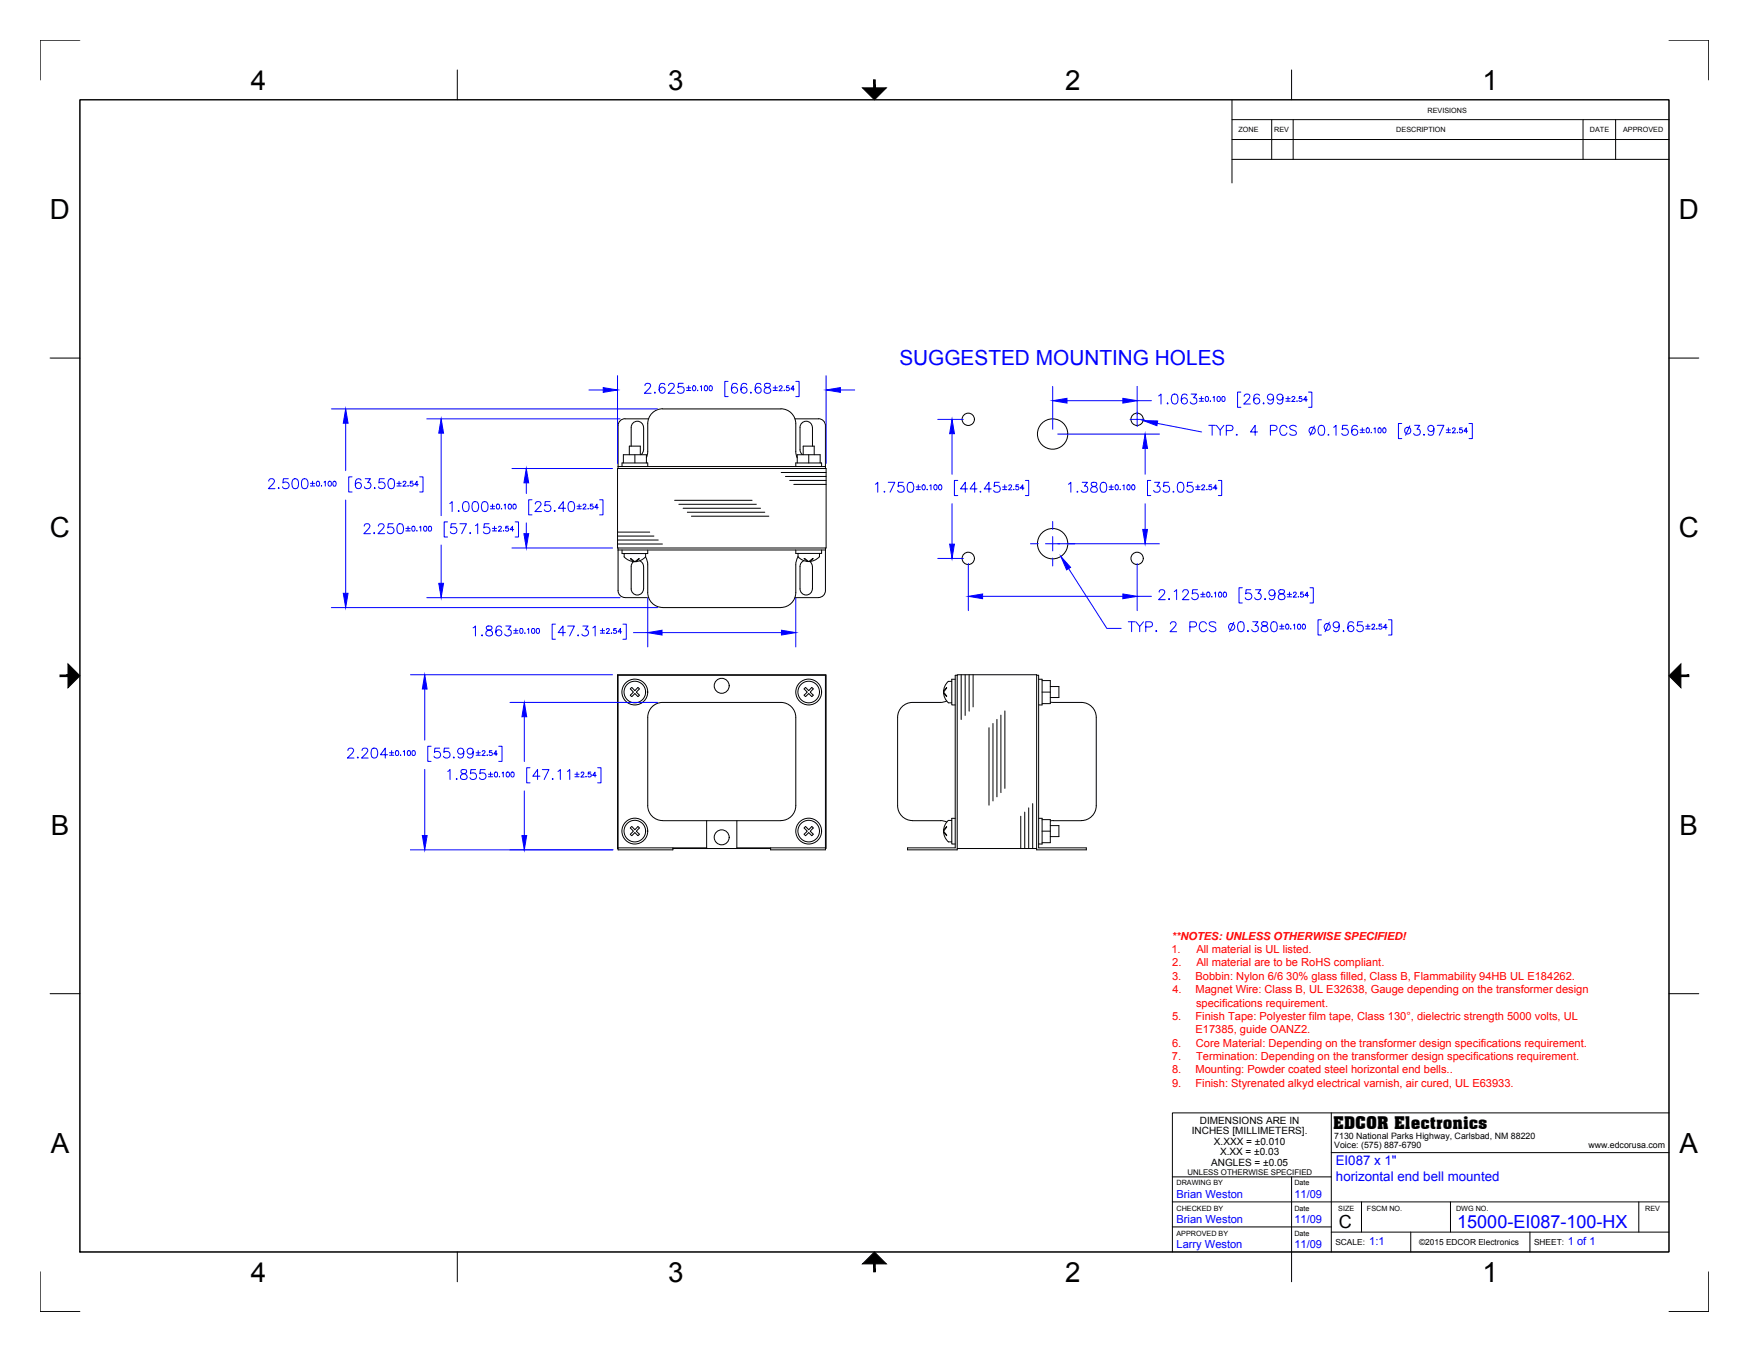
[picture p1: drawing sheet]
<svg xmlns="http://www.w3.org/2000/svg" width="559mm" height="432mm" viewBox="0 0 559 432" stroke-linecap="round" stroke-linejoin="round" font-family="sans-serif">
<!-- layer: DRAWING -->
<g fill="none" stroke="#000" stroke-width=".32">
<path d="M197.6 136.1v13.6M201.8 136.6a1.97 1.97 0 0 1 1.9-2 1.97 1.97 0 0 1 2 2M201.8 136.6v6M205.8 136.6v7.2M207.1 135.4v8.9l-.5 2M207.1 135.4a4.8 4.8 0 0 1 4.7-4.7h37.9a4.7 4.7 0 0 1 4.7 4.7M207.4 133.9l-7.6-.1a2.22 2.22 0 0 0-2.2 2.3M254.1 133.9l7.6-.1a2.22 2.22 0 0 1 2.2 2.3M254.4 135.4v8.9l.4 2M255.7 136.6a1.97 1.97 0 0 1 2-2 1.97 1.97 0 0 1 2 2M255.7 136.6v7.2l.3 1 .5 .5M259.7 136.6v6"/>
<path d="M263.9 136.1v13.6M197.4 149.7h66.7v25.4h-66.7zM197.6 149.1h66.3M205.7 143.8l-.1 .6-.6 .9M197.6 175.8h66.3M197.6 175.1v13.7a2.22 2.22 0 0 0 2.2 2.2h7.6M202.5 179.5l-.4 .5-.3 1.1M204.5 179.2l1 1 .2 .9M206.4 178l.6 2 .1 9.4a4.8 4.8 0 0 0 4.7 4.8M255.1 178l-.7 2v9.4a4.8 4.8 0 0 1-4.8 4.8M257 179.2l-1 .9-.3 1M258.9 179.5l.6 .8 .2 .8"/>
<path d="M263.9 175.1v13.7a2.22 2.22 0 0 1-2.2 2.2h-7.6M201.8 181.1v7.1a1.97 1.97 0 0 0 1.9 2 1.97 1.97 0 0 0 2-2M205.8 181.1v7.1M211.9 194.2h37.8M255.7 181.1v7.1a1.97 1.97 0 0 0 2 2 1.97 1.97 0 0 0 2-2M259.7 181.1v7.1M306 215.8h-.6v55.2h-15.3v.6h15.9v-55.9h25.4v55.9h15.9v-.6h-15.3v-55.2h-.6M208.2 226.2a4.8 4.8 0 0 1 3.7-1.7h37.7a4.8 4.8 0 0 1 4.8 4.8v28.2a4.8 4.8 0 0 1-4.8 4.8h-37.8a4.8 4.8 0 0 1-4.7-4.8v-28.2a4.7 4.7 0 0 1 1.1-3.1zM300.6 224.5h-8.9a4.8 4.8 0 0 0-4.8 4.8v28.2a4.8 4.8 0 0 0 4.8 4.8h8.9M302.6 224l-2 .5M335.8 224.4l9.9 .1M345.7 224.5a4.8 4.8 0 0 1 4.7 4.8v28.2a4.8 4.8 0 0 1-4.7 4.8"/>
<path d="M197.6 271.2h-.2v-55.5h66.7v55.5h-.2M215.1 271v.6h-17.5v-55.8h66.3v55.8h-17.5v-.6M215.1 271.2h31.3M225.9 262.3v8.7h-28.3M235.6 262.3v8.7h28.3M300.6 262.3l2 .4M306 271.2h25.4M345.7 262.3l-9.9 .1"/>
<circle cx="309.5" cy="134" r="1.97"/>
<circle cx="336.5" cy="138.7" r="4.8"/>
<circle cx="363.5" cy="134" r="1.97"/>
<circle cx="309.5" cy="178.5" r="1.97"/>
<circle cx="336.5" cy="173.8" r="4.8"/>
<circle cx="363.5" cy="178.5" r="1.97"/>
<circle cx="230.7" cy="219.2" r="2.39"/>
<circle cx="230.7" cy="267.6" r="2.39"/>
</g>
<!-- layer: STEEL -->
<g fill="none" stroke="#000" stroke-width=".32">
<path d="M215.7 159.9h24.7M249.7 151h14.4M251.1 152.3h13M252.4 153.6h11.7M253.8 154.8h10.3M197.4 172.6h13M197.4 170.1h10.3M197.4 173.9h14.4M197.4 171.3h11.7M217 161.2h24.8M218.4 162.4h24.7M219.7 163.7h24.8"/>
<path d="M221 165h24.8M307.3 215.7v14.3M308.5 215.7v13M309.8 215.7v11.6M311.1 215.7v10.2M316.2 232.6v24.8M317.4 231.2v24.8M318.7 229.9v24.8M320 228.6v24.7M321.2 227.2v24.8M327.6 259.6v11.6M328.9 258.2v13"/>
<path d="M330.1 256.9v14.3M326.3 260.9v10.3"/>
</g>
<!-- layer: BRACKETS -->
<g fill="none" stroke="#000" stroke-width=".32">
<path d="M198.9 149.1v-1.1h8.2v1.1M199.3 148v-2.7h7.3v2.7M201.2 145.3v-2.7h3.5v2.7M203 145.3v2.7M254.4 149.1v-1.1h8.3v1.1M254.9 148v-2.7h7.3v2.7M256.8 145.3v-2.7h3.5v2.7M258.5 145.3v2.7M198.9 175.8v1.1h8.2v-1.1M199.5 178a4.6 4.6 0 0 0 6.9 0M199.5 176.9v1.1M202.5 179.5l-1-.9 1.5 .9 1.4-.9-1.1 .9"/>
<path d="M206.4 176.9v1.1M254.4 175.8v1.1h8.3v-1.1M255.1 177.9a4.6 4.6 0 0 0 6.8 0M255.1 176.9v1.1M258.1 179.5l-1-1 1.4 1 1.5-1-1.1 1M262 176.9v1.1M304.3 217.8h-1.1a4.6 4.6 0 0 0 0 6.8M305.4 217.1h-1.1v8.2h1.1M332 217.1h1.1v8.2h-1.1M333.1 217.5h2.7v7.4h-2.7M335.8 219.4h2.7v3.5h-2.7M201.5 222.2l.5 .4 1-.9 .9 .9 .5-.4"/>
<path d="M201.5 220.2l.5-.5 1 1 .9-1 .5 .5M201.5 220.2l1 1-1 1M204.4 220.2l-1 1 1 1M257.1 220.2l1 1-1 1M257.1 220.2l.4-.5 1 1 1-1 .5 .5-1 1 1 1-.5 .4-1-.9-1 .9-.4-.4M301.7 220.8l.9-1.1-1 1.5 1 1.4-.9-1M303.2 224.6h1.1M333.1 221.2h2.7M201.5 266.6l.5 .5 1-1 .9 1 .5-.5M201.5 264.6l1 1.1-1 .9M202 264.2l-.5 .4M202 264.2l1 1 .9-1"/>
<path d="M203.9 264.2l.5 .4M204.4 264.6l-1 1.1 1 .9M257.1 264.6l1 1.1-1 .9M257.5 264.2l1 1 1-1M257.5 264.2l-.4 .4M259.5 264.2l.5 .4-1 1.1 1 .9-.3 .4-.2 .1-1-1-1 1-.4-.5M301.7 265.2l.9-1-1 1.5 1 1.4-.9-1.1M304.3 262.2h-1.1a4.6 4.6 0 0 0 0 6.9h1.1M305.4 261.5h-1.1v8.3h1.1M332 261.5h1.1v8.3h-1.1M333.1 262h2.7v7.3h-2.7M333.1 265.7h2.7"/>
<path d="M335.8 263.9h2.7v3.5h-2.7"/>
<circle cx="202.9" cy="221.2" r="4.1"/>
<circle cx="202.9" cy="221.2" r="3.5"/>
<circle cx="258.5" cy="221.2" r="4.1"/>
<circle cx="258.5" cy="221.2" r="3.5"/>
<circle cx="202.9" cy="265.6" r="4.1"/>
<circle cx="202.9" cy="265.6" r="3.5"/>
<circle cx="258.5" cy="265.6" r="4.1"/>
<circle cx="258.5" cy="265.6" r="3.5"/>
</g>
<!-- layer: DIMENSIONS -->
<g fill="none" stroke="#00f" stroke-width=".32">
<path d="M105.9 130.7h104.3M110.5 135.3v15.1M136.5 133.9h61.7M141 138.4v26.4M188.3 124.6h4.5M197.4 120.1v28M206.2 123.2l.1-.4a1.01 1.01 0 0 1 1.7 .3l-.5 1.1-1.5 1.5h2.1M209.2 125.5l.2-.1 .1 .1-.1 .2zM212.5 123a.92 .92 0 0 0-.9-.5 .92 .92 0 0 0-.7 .6 1.85 1.85 0 0 0 .7 2.6 .99 .99 0 0 0 1.1-.9 .99 .99 0 0 0-.9-1.1 .99 .99 0 0 0-1.1 .9M213.7 123.2l.2-.4a1.02 1.02 0 0 1 1.5 0 1.05 1.05 0 0 1-.3 1.4l-1.5 1.5h2.1M218.4 122.5h-1.5l-.1 1.4a1.11 1.11 0 0 1 1.6 0 1.11 1.11 0 0 1-.2 1.6 1.11 1.11 0 0 1-1.6-.4M219.5 124h1.3"/>
<path d="M219.5 124.8h1.3M220.1 123.3v1.3M221.6 123.4a.73 .73 0 0 1 .8 .7 .73 .73 0 0 1-.8 .7l-.2-.6zM222.9 124.8h.2zM223.9 123.6l.4-.3v1.6M225.4 123.4a.79 .79 0 0 1 .9 .5 .79 .79 0 0 1-.6 1l-.5-.3zM226.9 123.4a.73 .73 0 0 1 .8 .7 .73 .73 0 0 1-.8 .7l-.2-.6zM232.8 121.9h-1.1v4.9h1.1M235.6 123a.92 .92 0 0 0-.8-.5 .92 .92 0 0 0-.8 .6 1.82 1.82 0 0 0 .8 2.6 .99 .99 0 0 0 1-.9 .99 .99 0 0 0-.9-1.1 .99 .99 0 0 0-1.1 .9M238.7 123a1 1 0 0 0-1.4-.3 2.42 2.42 0 0 0 0 2.8 .98 .98 0 0 0 1.4-.4 .98 .98 0 0 0-.6-1.4 .98 .98 0 0 0-1.2 .9M239.9 125.5l.1-.1 .2 .1-.2 .2zM243.2 123a.92 .92 0 0 0-.9-.5 .92 .92 0 0 0-.7 .6 1.85 1.85 0 0 0 .7 2.6 .99 .99 0 0 0 1.1-.9 .99 .99 0 0 0-.9-1.1 .99 .99 0 0 0-1.1 .9"/>
<path d="M244.6 122.7a.63 .63 0 0 0 .3 1 1.32 1.32 0 0 1 1.5 1.4 1.07 1.07 0 0 1-1.4 .6 1.07 1.07 0 0 1-.6-1.4l1.4-.6a.68 .68 0 0 0 .3-1zM247.2 124h1.3M247.2 124.8h1.3M247.8 123.3v1.3M249.1 123.7l.3-.4 .6 .3-1 1.3h1.1M250.7 124.7h.1M252.2 123.3h-.7l-.1 .7a.56 .56 0 0 1 .8 0 .56 .56 0 0 1-.1 .8 .56 .56 0 0 1-.8-.2M253.9 124.3h-1.1l.8-1v1.6M254.4 121.9h1.1v4.9h-1.1M264.1 120.1v28M268.7 124.6h4.5M299.8 134h8.1"/>
<path d="M304.3 138.6v13M336.5 123.5v13.7M338.1 138.7h32.5M341.1 128.1h17.9M361.2 134h4.6M363.5 123.5v12.8M363.5 128.1h4.6M370 135.3l14.1 2.8M370.4 126.5l.8-.5v3.1M373.1 129l.2-.2 .1 .2-.1 .1zM374.9 126.1a1.08 1.08 0 0 1 1.5 .4 2.86 2.86 0 0 1-.3 2.5 1.01 1.01 0 0 1-1.5-.5 2.52 2.52 0 0 1 .3-2.4zM379.4 126.4a.92 .92 0 0 0-.8-.5 .92 .92 0 0 0-.8 .6 1.82 1.82 0 0 0 .8 2.6 .99 .99 0 0 0 1-.9 .99 .99 0 0 0-.9-1 .99 .99 0 0 0-1.1 .9"/>
<path d="M380.8 126h1.7l-.9 1.1a1.06 1.06 0 0 1 .9 1.6 1.06 1.06 0 0 1-1.8 .1l-.2-.3M383.4 127.4h1.3M383.4 128.2h1.3M384.1 126.7v1.4M385.5 126.8a.73 .73 0 0 1 .9 .7 .73 .73 0 0 1-.9 .7l-.2-.6zM386.4 135.9h2.1M386.9 128.2h.1zM387.5 135.9v3.2M387.8 127l.4-.3v1.6M388.8 135.9l1.3 1.6v1.6M389.3 126.8a.79 .79 0 0 1 .9 .6 .79 .79 0 0 1-.5 .9l-.6-.3zM390.8 126.8a.73 .73 0 0 1 .9 .7 .73 .73 0 0 1-.9 .7l-.2-.6z"/>
<path d="M391.3 135.9l-1.2 1.6M392 137.6h1.4a.85 .85 0 0 0 .8-.8 .85 .85 0 0 0-.8-.9h-1.4v3.2M395.2 139l.2-.2 .1 .2zM396.7 125.3h-1.1v4.9h1.1M397.7 126.7l.2-.4a1.02 1.02 0 0 1 1.5 0 1.05 1.05 0 0 1-.3 1.3l-1.5 1.5h2.1M402 138.1h-2.2l1.4-2.2v3.2M402.6 126.4a1 1 0 0 0-1.4-.3 2.42 2.42 0 0 0 0 2.9 .98 .98 0 0 0 1.5-.5 .98 .98 0 0 0-.7-1.3 .98 .98 0 0 0-1.2 .9M403.8 129l.2-.2 .1 .2-.1 .1zM406.1 137.6h1.4a.85 .85 0 0 0 .8-.8 .85 .85 0 0 0-.8-.9h-1.4v3.2M407.1 127a1 1 0 0 1-1.3 .9 1 1 0 0 1-.4-1.6 1 1 0 0 1 1.6 .1 2.78 2.78 0 0 1-.3 2.6 .9 .9 0 0 1-1.4-.3M410.1 127a.98 .98 0 0 1-1.4 .8 .98 .98 0 0 1-.3-1.6 .98 .98 0 0 1 1.6 .2 3.1 3.1 0 0 1-.3 2.6 .95 .95 0 0 1-1.4-.3M411.1 127.4h1.3"/>
<path d="M411.1 128.2h1.3M411.4 136.7a1.18 1.18 0 0 0-1.3-.8 1.18 1.18 0 0 0-1 1.3v.7a1.17 1.17 0 0 0 1 1.2 1.17 1.17 0 0 0 1.3-.7M411.7 126.7v1.4M413 127.1l.3-.4 .6 .3-1 1.3h1.1M414.4 136.4a1.19 1.19 0 0 0-1.1-.5 1.19 1.19 0 0 0-1 .8l.3 .5 1.5 .6a.76 .76 0 0 1 0 1.2 1.57 1.57 0 0 1-1.8-.3M414.6 128.2h.1M416.1 126.7h-.7l-.1 .7a.56 .56 0 0 1 .8 0 .56 .56 0 0 1-.1 .8 .56 .56 0 0 1-.8-.2M417.9 127.8h-1.2l.8-1.1v1.6M418.3 125.3h1.1v4.9h-1.1M420.2 136.1l-1.4 3M421.8 136.1a1.01 1.01 0 0 1 1.5 .5 2.86 2.86 0 0 1-.2 2.4 1.08 1.08 0 0 1-1.6-.5 2.48 2.48 0 0 1 .3-2.4zM424.5 139l.2-.2 .1 .2z"/>
<path d="M426.4 136.6l.7-.7v3.2M430.8 135.9h-1.6l-.1 1.4a1.13 1.13 0 0 1 1.7-.1 1.13 1.13 0 0 1-.2 1.7 1.13 1.13 0 0 1-1.7-.4M433.9 136.4a.91 .91 0 0 0-1.3-.3 2.4 2.4 0 0 0 0 2.9 .98 .98 0 0 0 1.4-.5 .98 .98 0 0 0-.7-1.3 .98 .98 0 0 0-1.2 .9M434.8 137.4h1.4M434.8 138.3h1.4M435.5 136.8v1.3M436.9 136.8a.73 .73 0 0 1 .9 .8 .73 .73 0 0 1-.9 .7l-.2-.7zM438.4 138.2v.2zM439.2 137l.4-.2v1.6M440.7 136.8a.79 .79 0 0 1 1 .6 .79 .79 0 0 1-.6 1l-.5-.4zM442.2 136.8a.73 .73 0 0 1 .9 .8 .73 .73 0 0 1-.9 .7l-.2-.7zM448.1 135.4h-1v4.8h1"/>
<path d="M450.7 136.1l-1.4 3M452.2 135.9h1.7l-.9 1.3a1.01 1.01 0 0 1 1.1 1.1 1.01 1.01 0 0 1-1.4 .8l-.5-.1-.3-.5M455.2 138.8l.2 .2-.2 .1zM458.4 137a.98 .98 0 0 1-1.4 .8 .98 .98 0 0 1-.3-1.6 .98 .98 0 0 1 1.6 .2 3.1 3.1 0 0 1-.3 2.6 1.04 1.04 0 0 1-1.4-.3M459.5 135.9h2.1l-1.5 3.2M462.3 137.4h1.4M462.3 138.3h1.4M463 136.8v1.3M464.3 137.1l.3-.3 .6 .2-1 1.4h1.1M465.9 138.2v.2zM467.4 136.8h-.7l-.1 .6a.56 .56 0 0 1 .8 0 .56 .56 0 0 1-.1 .9 .56 .56 0 0 1-.8-.3M469.2 137.8h-1.2l.8-1v1.6"/>
<path d="M469.6 135.4h1.1v4.8h-1.1M85.9 153.8l.6-.8 .9 .2a.7 .7 0 0 1 .2 1l-1.8 2h2.1M89.1 155.9l.2 .2-.2 .1zM92.1 153h-1.5l-.2 1.4a1.13 1.13 0 0 1 1.7-.1 1.13 1.13 0 0 1-.1 1.7 1.13 1.13 0 0 1-1.7-.4M93.8 153.2a1.03 1.03 0 0 1 1.5 .4 2.76 2.76 0 0 1-.3 2.5 1.05 1.05 0 0 1-1.5-.5 2.48 2.48 0 0 1 .3-2.4zM96.8 153.2a1.03 1.03 0 0 1 1.5 .4 1.6 1.6 0 0 1-1 2.6 1.4 1.4 0 0 1-.9-1.8zM99.2 154.5h1.4M99.2 155.3h1.4M99.9 153.8v1.4M101.4 153.9a.76 .76 0 0 1 .9 .6 .76 .76 0 0 1-.6 .9l-.5-.3-.1-.6zM102.8 155.3h.1M103.6 154.1l.4-.3v1.6"/>
<path d="M105.1 153.9l.2-.1a.81 .81 0 0 1 .6 .8 .81 .81 0 0 1-.6 .8l-.4-.7zM106.7 153.9a.76 .76 0 0 1 .9 .6 .76 .76 0 0 1-.6 .9l-.5-.3-.1-.6zM110.5 159.8v29.8M112.5 152.4h-1v4.8h1M115.4 153.5a.93 .93 0 0 0-.9-.5 .93 .93 0 0 0-.8 .6 2.38 2.38 0 0 0 .4 2.5 .98 .98 0 0 0 1.4-.5 .98 .98 0 0 0-.7-1.3 .98 .98 0 0 0-1.2 .8M116.8 153h1.6l-.9 1.2a1.01 1.01 0 0 1 1.1 1.2 1.01 1.01 0 0 1-1.4 .8l-.4-.1-.3-.5M119.8 155.9l.1 .2-.1 .1zM122.8 153h-1.5l-.2 1.4a1.13 1.13 0 0 1 1.7-.1 1.13 1.13 0 0 1-.1 1.7 1.13 1.13 0 0 1-1.7-.4M124.5 153.2a1.03 1.03 0 0 1 1.5 .4 2.93 2.93 0 0 1-.3 2.5 1.08 1.08 0 0 1-1.5-.5 2.48 2.48 0 0 1 .3-2.4zM126.9 154.5h1.3M126.9 155.3h1.3M127.6 153.8v1.4"/>
<path d="M128.9 154.2l.3-.4 .6 .3-1 1.3h1.1M130.4 155.3h.1zM132 153.8h-.8l-.1 .7a.56 .56 0 0 1 .9 0 .56 .56 0 0 1-.2 .8 .56 .56 0 0 1-.8-.2M133.7 154.9h-1.1l.7-1.1v1.6M134.2 152.4h1v4.8h-1M163.7 149.7h32.1M168.2 154.3v3.4M170.1 159.7h-1.1v4.9h1.1M191.7 159.7h1.1v4.9h-1.1M279.8 154.8l.8-.7v3.2M282.7 157l.2 .2-.2 .1zM283.9 154.1h2.2l-1.6 3.2"/>
<path d="M288.8 154.1h-1.6l-.1 1.4a1.11 1.11 0 0 1 1.7 0 1.11 1.11 0 0 1-.2 1.7 1.11 1.11 0 0 1-1.7-.5M290.4 154.3a1.01 1.01 0 0 1 1.5 .5 1.58 1.58 0 0 1-1 2.5 1.38 1.38 0 0 1-.9-1.8zM292.9 155.6h1.3M292.9 156.5h1.3M293.6 155v1.3M295 155a.78 .78 0 0 1 .9 .6 .78 .78 0 0 1-.6 1l-.3-.1-.3-.6zM296.4 156.4v.2zM297.2 155.3l.4-.3v1.6M298.8 155h.2a.84 .84 0 0 1 .6 .8 .84 .84 0 0 1-.6 .8l-.5-.7zM300.3 155a.78 .78 0 0 1 .9 .6 .78 .78 0 0 1-.6 1l-.3-.1-.3-.6zM306.2 153.6h-1.1v4.8h1.1M309.3 156.3h-2.2l1.5-2.2v3.2"/>
<path d="M312.3 156.3h-2.2l1.5-2.2v3.2M313.4 157l.2 .2-.2 .1zM316.9 156.3h-2.3l1.6-2.2v3.2M319.5 154.1h-1.6l-.1 1.4a1.11 1.11 0 0 1 1.7 0 1.11 1.11 0 0 1-.2 1.7 1.11 1.11 0 0 1-1.7-.5M320.5 155.6h1.4M320.5 156.5h1.4M321.2 155v1.3M322.5 155.3l.3-.3 .6 .3-1 1.3h1.1M324.1 156.4v.2zM325.6 155h-.8v.6a.56 .56 0 0 1 .8 0 .56 .56 0 0 1-.1 .9 .56 .56 0 0 1-.8-.3M327.3 156h-1.1l.8-1v1.6M327.8 153.6h1.1v4.8h-1.1"/>
<path d="M341.6 154.8l.7-.7v3.2M344.3 157.2l.1-.2 .2 .2zM346 154.1h1.6l-.9 1.3a1.05 1.05 0 0 1 1 1.4 1.05 1.05 0 0 1-1.7 .4l-.4-.5M349 154.3a.68 .68 0 0 0 .3 1.1 1.32 1.32 0 0 1 1.5 1.3 1.05 1.05 0 0 1-1.4 .6 1.05 1.05 0 0 1-.6-1.3l1.4-.6a.68 .68 0 0 0 .3-1.1l-.5-.2zM352.1 154.3a1.01 1.01 0 0 1 1.6 .5 2.86 2.86 0 0 1-.3 2.4 1.08 1.08 0 0 1-1.6-.5 2.52 2.52 0 0 1 .3-2.4zM354.6 155.6h1.3M354.6 156.5h1.3M355.2 155v1.3M356.7 155a.79 .79 0 0 1 .9 .6 .79 .79 0 0 1-.5 1l-.6-.4zM358 156.5h.2zM359 155.3l.3-.3v1.6M360.5 155a.78 .78 0 0 1 .9 .6 .78 .78 0 0 1-.6 1l-.3-.1-.3-.6z"/>
<path d="M362 155a.79 .79 0 0 1 .9 .6 .79 .79 0 0 1-.6 1l-.5-.4zM366.1 143.3v8.3M367.9 153.6h-1.1v4.8h1.1M369.1 154.1h1.6l-.9 1.3a1.01 1.01 0 0 1 1.1 1.1 1.01 1.01 0 0 1-1.4 .8l-.4-.1-.3-.5M373.6 154.1h-1.5l-.1 1.4a1.11 1.11 0 0 1 1.6 0 1.11 1.11 0 0 1-.2 1.7 1.11 1.11 0 0 1-1.6-.5M375 157.2l.1-.2 .2 .2zM376.8 154.3a1.01 1.01 0 0 1 1.5 .5 1.58 1.58 0 0 1-1.1 2.5 1.38 1.38 0 0 1-.8-1.8zM381.2 154.1h-1.5l-.2 1.4a1.11 1.11 0 0 1 1.7 0 1.11 1.11 0 0 1-.2 1.7 1.11 1.11 0 0 1-1.6-.5M382.2 155.6h1.4M382.2 156.5h1.4M382.9 155v1.3M384.2 155.3l.3-.3 .6 .3-1 1.3h1.1"/>
<path d="M385.7 156.5h.2zM387.3 155h-.7l-.1 .6a.56 .56 0 0 1 .8 0 .56 .56 0 0 1-.1 .9 .56 .56 0 0 1-.8-.3M389.1 156h-1.2l.8-1v1.6M389.5 153.6h1v4.8h-1M116.4 168.2l.6-.8 1 .1 .3 .5-.5 1.1-1.5 1.5h2.1M119.5 170.4h.3l-.2 .2zM121 168.2l.1-.5a1.02 1.02 0 0 1 1.6 0 1.01 1.01 0 0 1-.4 1.4l-1.5 1.5h2.2M125.7 167.4h-1.6l-.1 1.4a1.12 1.12 0 0 1 1.7 0 1.12 1.12 0 0 1-.2 1.6 1.12 1.12 0 0 1-1.7-.4M127.3 167.5a1.08 1.08 0 0 1 1.5 .5 1.6 1.6 0 0 1-1 2.6 1.4 1.4 0 0 1-.9-1.8zM129.7 168.9h1.4M129.7 169.7h1.4M130.4 168.2v1.4"/>
<path d="M131.8 168.2a.79 .79 0 0 1 1 .6 .79 .79 0 0 1-.6 1l-.5-.3zM133.3 169.6v.2zM134.1 168.5l.4-.3v1.6M135.7 168.2a.79 .79 0 0 1 .9 .6 .79 .79 0 0 1-.6 1l-.5-.3-.1-.6zM137.1 168.2a.79 .79 0 0 1 1 .6 .79 .79 0 0 1-.6 1l-.5-.3zM141 174.2v12.3M143.1 166.8h-1.1v4.8h1.1M143.8 160.9l.7-.6v3.2M145.8 167.4h-1.6l-.1 1.4a1.12 1.12 0 0 1 1.7 0 1.12 1.12 0 0 1-.2 1.6 1.12 1.12 0 0 1-1.7-.4M146.5 163.3h.3l-.1 .2zM147 167.4h2.1l-1.5 3.2M148.3 160.5a1.08 1.08 0 0 1 1.5 .4 2.82 2.82 0 0 1-.3 2.4 1.03 1.03 0 0 1-1.5-.4 2.58 2.58 0 0 1 .3-2.4z"/>
<path d="M150.2 170.4h.3l-.2 .2zM151.3 160.5a1.08 1.08 0 0 1 1.5 .4 1.6 1.6 0 0 1-1 2.6 1.4 1.4 0 0 1-.9-1.8zM152 168l.7-.6v3.2M154.4 160.5a1.08 1.08 0 0 1 1.5 .4 2.13 2.13 0 0 1-.8 2.6h-.3a2.02 2.02 0 0 1-.4-3zM156.4 167.4h-1.6l-.1 1.4a1.12 1.12 0 0 1 1.7 0 1.12 1.12 0 0 1-.2 1.6 1.12 1.12 0 0 1-1.7-.4M156.8 161.8h1.3M156.8 162.6h1.3M157.4 168.9h1.4M157.4 169.7h1.4M157.5 161.1v1.4M158.1 168.2v1.4M158.9 161.2a.73 .73 0 0 1 .8 .7 .73 .73 0 0 1-.8 .7l-.2-.6z"/>
<path d="M159.4 168.5l.1-.3h.5l.3 .4-1 1.2h1.1M160.2 162.6h.2zM160.9 169.7h.2zM161.2 161.4l.3-.3v1.6M162.5 168.2h-.8l-.1 .7a.56 .56 0 0 1 .9 0 .56 .56 0 0 1-.1 .8 .56 .56 0 0 1-.8-.2M162.7 161.2a.79 .79 0 0 1 .9 .6 .79 .79 0 0 1-.6 .9l-.5-.3zM163.7 175.1h32.1M164.2 161.2a.73 .73 0 0 1 .8 .7 .73 .73 0 0 1-.8 .7l-.2-.6zM164.2 169.3h-1.1l.7-1.1v1.6M164.7 166.8h1v4.8h-1M168.2 167.1v3.5M171.1 161.1l.2-.5a1.02 1.02 0 0 1 1.5 0 1.01 1.01 0 0 1-.3 1.4l-1.5 1.5h2.1"/>
<path d="M175.8 160.3h-1.5l-.1 1.4a1.12 1.12 0 0 1 1.7 0 1.12 1.12 0 0 1-.3 1.7 1.12 1.12 0 0 1-1.6-.5M177.2 163.3h.3l-.2 .2zM180.8 162.4h-2.3l1.6-2.1v3.2M182 160.5a1.08 1.08 0 0 1 1.5 .4 1.6 1.6 0 0 1-1 2.6 1.4 1.4 0 0 1-.9-1.8zM184.5 161.8h1.3M184.5 162.6h1.3M185.1 161.1v1.4M186.4 161.5l.3-.4 .5 .1 .1 .2-1 1.3h1.1M188 162.6h.1M189.5 161.1h-.8v.7a.56 .56 0 0 1 .8 0 .56 .56 0 0 1-.1 .8 .56 .56 0 0 1-.8-.2M191.2 162.2h-1.1l.8-1.1v1.6M299.8 178.5h8.1"/>
<path d="M304.3 161v12.9M329.4 173.8h2.5M334.2 173.8h36.4M336.5 166.7v2.5M336.5 171.5v4.6M336.5 178.4v2.5M366.1 161v8.2M105.9 194.2h104.3M136.5 191h61.7M177.6 199.5h-1.1v4.8h1.1M199.2 199.5h1v4.8h-1M207.1 191v15.8"/>
<path d="M254.4 191v15.8M309.6 180.1v15.1M314.1 190.6h44.9M341.6 181.7l12.2 19.1h4.6M360.7 198.7h2.1M361.8 198.7v3.2M363.1 198.7l1.2 1.5v1.7M363.5 180.1v15.1M363.5 190.6h4.6M365.6 198.7l-1.3 1.5M370.6 189.2l.1-.4a1.02 1.02 0 0 1 1.5 0 1.05 1.05 0 0 1-.3 1.3l-1.5 1.6h2.1M373.6 191.5h.3l-.2 .2z"/>
<path d="M374.2 199.4l.3-.5 .9-.2 .4 .3 .2 .6-2 2.3h2.1M375.4 189.1l.7-.6v3.2M378.1 189.2l.6-.7 .9 .1 .3 .5-.5 1-1.4 1.6h2.1M382.8 188.5h-1.5l-.2 1.3a1.11 1.11 0 0 1 1.7 0 1.11 1.11 0 0 1-.2 1.7 1.11 1.11 0 0 1-1.6-.5M383.9 190h1.3M383.9 190.8h1.3M384.5 189.2v1.4M385.7 199.4a1.18 1.18 0 0 0-1.4-.7 1.18 1.18 0 0 0-.9 1.2v.8a1.18 1.18 0 0 0 .9 1.2 1.18 1.18 0 0 0 1.4-.8M386 189.3a.73 .73 0 0 1 .8 .7 .73 .73 0 0 1-.8 .8l-.2-.6zM387.4 190.7v.2zM388.2 189.6l.4-.4v1.7M388.7 199.2a1.23 1.23 0 0 0-2.1 .2l.3 .5 1.5 .6a.76 .76 0 0 1 0 1.2 1.42 1.42 0 0 1-1.8-.3"/>
<path d="M389.7 189.3a.73 .73 0 0 1 .9 .7 .73 .73 0 0 1-.9 .8l-.2-.6zM391.3 189.3a.73 .73 0 0 1 .8 .7 .73 .73 0 0 1-.8 .8l-.3-.6zM394.4 198.9l-1.3 3M396.1 198.9a1.08 1.08 0 0 1 1.5 .4 2.86 2.86 0 0 1-.3 2.4 1.01 1.01 0 0 1-1.5-.4 2.52 2.52 0 0 1 .3-2.4zM397.1 187.8h-1v4.9h1M399.9 188.5h-1.5l-.2 1.3a1.12 1.12 0 0 1 1.7 0 1.12 1.12 0 0 1-.2 1.7 1.12 1.12 0 0 1-1.6-.5M400.5 198.7h1.6l-.9 1.2a1.06 1.06 0 0 1 .9 1.6 1.06 1.06 0 0 1-1.8 .1l-.2-.3M401.4 188.5h1.6l-.9 1.2a1.05 1.05 0 0 1 .8 1.7 1.05 1.05 0 0 1-1.8-.4M403.5 198.9a.63 .63 0 0 0 .3 1 1.32 1.32 0 0 1 1.5 1.4 1.07 1.07 0 0 1-1.4 .6 1.07 1.07 0 0 1-.6-1.4l1.4-.6a.68 .68 0 0 0 .3-1zM404.3 191.5h.3l-.2 .2zM406.7 198.9a1.08 1.08 0 0 1 1.5 .4 2.86 2.86 0 0 1-.3 2.4 1.01 1.01 0 0 1-1.5-.4 2.52 2.52 0 0 1 .3-2.4zM407.6 189.5a1 1 0 0 1-1.4 .9 1 1 0 0 1-.4-1.6 1 1 0 0 1 1.6 .1 1.72 1.72 0 0 1-1 2.8l-.6-.5"/>
<path d="M409 188.6a.62 .62 0 0 0 .3 1.1 1.2 1.2 0 0 1 1.2 .4 1.2 1.2 0 0 1 .1 1.3 1.12 1.12 0 0 1-1.2 .3 1.12 1.12 0 0 1-.7-1.1 1.34 1.34 0 0 1 1.4-.9 .62 .62 0 0 0 .3-1.1zM409.8 199.5v1.4M411.2 199.6a.73 .73 0 0 1 .9 .7 .73 .73 0 0 1-.9 .7l-.2-.6zM411.5 190h1.4M411.5 190.8h1.4M412.2 189.2v1.4M413.5 189.6l.1-.3 .5-.1 .3 .5-1 1.2h1.1M413.5 199.8l.4-.3v1.6M415 199.6a.79 .79 0 0 1 .9 .6 .79 .79 0 0 1-.6 .9l-.5-.3zM415.1 190.7v.2zM416.5 199.6a.73 .73 0 0 1 .8 .7 .73 .73 0 0 1-.8 .7l-.2-.6zM416.6 189.2h-.8v.8a.56 .56 0 0 1 .8 0 .56 .56 0 0 1-.1 .8 .56 .56 0 0 1-.8-.2"/>
<path d="M418.3 190.3h-1.1l.7-1.1v1.7M418.8 187.8h1v4.9h-1M422.4 198.1h-1v4.9h1M425 198.9l-1.4 3M428.1 199.8a.98 .98 0 0 1-1.4 .7 .98 .98 0 0 1-.3-1.5 .98 .98 0 0 1 1.6 .2 3.1 3.1 0 0 1-.3 2.5 .95 .95 0 0 1-1.4-.3M432.7 199.2a.92 .92 0 0 0-.9-.5 .92 .92 0 0 0-.8 .6 2.41 2.41 0 0 0 .3 2.4 .98 .98 0 0 0 1.4-.4 .98 .98 0 0 0-.6-1.3 .98 .98 0 0 0-1.2 .8M435.5 198.7h-1.4l-.2 1.4a1.11 1.11 0 0 1 1.7 0 1.11 1.11 0 0 1-.3 1.6 1.11 1.11 0 0 1-1.6-.4M437.3 199.5v1.4M438.6 199.9l.1-.3 .5-.1 .3 .5-1 1.1h1.1M441.7 199.5h-.8l-.1 .7a.56 .56 0 0 1 .9 0 .56 .56 0 0 1-.1 .8 .56 .56 0 0 1-.9-.2M443.9 198.1h1v4.9h-1M131.2 215.7h64.6"/>
<path d="M151.2 200.7l.8-.6v3.2M153.9 203.1h.4l-.2 .2zM155.6 200.2l-.1 .6 .4 .5a1.2 1.2 0 0 1 1.2 .4 1.2 1.2 0 0 1 .2 1.3 1.12 1.12 0 0 1-1.3 .3 1.12 1.12 0 0 1-.7-1.1 1.78 1.78 0 0 1 1.8-1.1l.2-.6a1.19 1.19 0 0 0-1.7-.3zM160.3 200.5a.95 .95 0 0 0-1.4-.3 2.61 2.61 0 0 0 0 2.9 .98 .98 0 0 0 1.5-.4 .98 .98 0 0 0-.7-1.4 .98 .98 0 0 0-1.2 .9M161.7 200.1h1.6l-.9 1.2a1.07 1.07 0 0 1 .8 1.7 1.07 1.07 0 0 1-1.9-.3M164.2 201.6h1.4M164.2 202.4h1.4M164.9 200.9v1.3M166.3 200.9a.79 .79 0 0 1 1 .6 .79 .79 0 0 1-.6 1l-.5-.3zM167.8 202.3h.1M168.6 201.2l.4-.3v1.6M170.2 200.9a.79 .79 0 0 1 .9 .6 .79 .79 0 0 1-.6 1l-.5-.3-.1-.6z"/>
<path d="M171.6 200.9a.79 .79 0 0 1 1 .6 .79 .79 0 0 1-.6 1l-.5-.3zM180.7 202.2h-2.3l1.6-2.1v3.2M181.5 200.1h2.1l-1.5 3.2M184.7 203.1h.3l-.2 .2zM186.3 200.1h1.7l-.9 1.2a1.07 1.07 0 0 1 1 1.4 1.07 1.07 0 0 1-1.8 .4l-.3-.4M189.5 200.7l.8-.6v3.2M191.9 201.6h1.4M191.9 202.4h1.4M192.6 200.9v1.3M193.9 201.3l.1-.4 .7 .1v.5l-.9 1h1.1M195.4 202.4h.2zM197 200.9h-.8l-.1 .7a.56 .56 0 0 1 .9 0 .56 .56 0 0 1-.1 .8 .56 .56 0 0 1-.8-.2"/>
<path d="M198.7 201.9h-1.1l.7-1v1.6M202.5 202.2h4.6M211.6 202.2h38.2M366.3 200.4l1.8-.2a.83 .83 0 0 0 .3-.9 .83 .83 0 0 0-.7-.6h-1.4v3.2M369.5 201.7l.1-.1 .2 .1-.2 .2zM380.4 200.4h1.3a.83 .83 0 0 0 .8-.8 .83 .83 0 0 0-.8-.9h-1.3v3.2M398.8 201.7l.2-.1 .1 .1-.1 .2zM409.1 200.2h1.3M409.1 201h1.3M412.6 201h.1zM429.5 201.6l.2 .1-.2 .2zM436.6 200.2h1.4"/>
<path d="M436.6 201h1.4M440.1 201h.1zM443.4 200.5h-1.1l.7-1v1.6M111.2 239.9l.2-.5a1.01 1.01 0 0 1 1.6 .3l-.4 1.1-1.5 1.5h2.1M115.8 239.9l.1-.5a1.01 1.01 0 0 1 1.7 .3l-.5 1.1-1.5 1.5h2.1M119.1 239.2a1.08 1.08 0 0 1 1.5 .5 1.6 1.6 0 0 1-1.1 2.6 1.4 1.4 0 0 1-.9-1.8zM125.2 239.9v1.4M126.6 240a.73 .73 0 0 1 .9 .7 .73 .73 0 0 1-.9 .7l-.2-.6zM130.4 240a.79 .79 0 0 1 .9 .5 .79 .79 0 0 1-.5 1l-.5-.3zM131.9 240a.73 .73 0 0 1 .9 .7 .73 .73 0 0 1-.9 .7l-.2-.6zM135.8 220.2v16.3M137.8 238.5h-1v4.8h1"/>
<path d="M140.6 239.1h-1.6l-.1 1.4a1.13 1.13 0 0 1 1.7-.1 1.13 1.13 0 0 1-.2 1.7 1.13 1.13 0 0 1-1.7-.4M143.6 239.1h-1.6l-.1 1.4a1.12 1.12 0 0 1 1.7 0 1.12 1.12 0 0 1-.2 1.6 1.12 1.12 0 0 1-1.7-.4M152.9 239.9v1.4M157.2 239.9h-.7l-.1 .7a.56 .56 0 0 1 .9 0 .56 .56 0 0 1-.1 .8 .56 .56 0 0 1-.8-.2M159.4 238.5h1.1v4.8h-1.1M163 224.5h47.2M167.6 229.1v14.3M114.2 242.1h.3l-.1 .2zM123.9 241.2h-2.3l1.6-2.1v3.2M124.5 240.6h1.4M124.5 241.4h1.4M128 241.4h.2z"/>
<path d="M128.9 240.2l.4-.3v1.6M135.8 245.9v21.2M143.1 246.6l.8-.6v3.1M144.9 242.1h.3l-.1 .2zM145.9 249h.2l-.1 .1zM147.5 246.1a.66 .66 0 0 0 .3 1.1 1.16 1.16 0 0 1 1.3 .4 1.16 1.16 0 0 1-.1 1.4 1.28 1.28 0 0 1-1.8-.4 1.62 1.62 0 0 1 1.8-1.6l.2-.6a1.19 1.19 0 0 0-1.7-.3zM148.3 240.2a1 1 0 0 1-1.4 .9 1 1 0 0 1-.4-1.6 1 1 0 0 1 1.6 .1 2.67 2.67 0 0 1-.3 2.5 .9 .9 0 0 1-1.4-.3M151.3 240.2a.98 .98 0 0 1-1.4 .8 .98 .98 0 0 1-.3-1.6 .98 .98 0 0 1 1.5 .2 3 3 0 0 1-.3 2.5 .95 .95 0 0 1-1.3-.3M152 246h-1.4l-.2 1.3a1.12 1.12 0 0 1 1.7 0 1.12 1.12 0 0 1-.3 1.7 1.12 1.12 0 0 1-1.6-.4M152.2 240.6h1.4M152.2 241.4h1.4M154.1 240.3l.2-.3 .4-.1 .4 .4-1 1.2h1"/>
<path d="M155.1 246h-1.5l-.2 1.3a1.13 1.13 0 0 1 1.7 0 1.13 1.13 0 0 1-.2 1.7 1.13 1.13 0 0 1-1.6-.4M155.8 241.3h.1M156.1 247.5h1.4M156.1 248.3h1.4M156.8 246.8v1.3M158.3 246.8a.79 .79 0 0 1 .9 .6 .79 .79 0 0 1-.6 .9l-.5-.3-.1-.5zM159 241h-1.1l.7-1.1v1.6M159.7 248.2h.1M160.5 247.1l.4-.3v1.5M162 246.8a.73 .73 0 0 1 .9 .7 .73 .73 0 0 1-.9 .8l-.2-.6zM163.5 246.8a.79 .79 0 0 1 1 .6 .79 .79 0 0 1-.6 .9l-.5-.3-.1-.5zM167.6 252.8v14.3"/>
<path d="M169.4 245.4h-1v4.8h1M172.6 248.1h-2.3l1.5-2.1v3.1M173.4 246h2.1l-1.5 3.1M176.5 249h.3l-.1 .1zM178.4 246.6l.7-.6v3.1M181.4 246.6l.7-.6v3.1M183.8 247.5h1.3M183.8 248.3h1.3M184.5 246.8v1.3M185.8 247.2l.3-.4h.4l.2 .3-1 1.2h1M187.3 248.3h.1zM188.9 246.8h-.8l-.1 .7a.57 .57 0 0 1 .9-.1 .57 .57 0 0 1-.1 .8 .57 .57 0 0 1-.8-.2"/>
<path d="M190.6 247.8h-1.1l.7-1v1.5M191.1 245.4h1v4.8h-1M131.2 271.6h64.8"/>
<circle cx="419.5" cy="137.6" r="1.04"/>
<circle cx="450" cy="137.6" r="1.05"/>
<circle cx="393.7" cy="200.3" r="1.04"/>
<circle cx="424.3" cy="200.3" r="1.04"/>
</g>
<g fill="#00f" stroke="#00f" stroke-width=".32">
<path d="M303.6 173.9h1.5l-.8 4.6z"/>
<path d="M304.3 134l.8 4.6h-1.5z"/>
<path d="M309.6 190.6l4.5-.8v1.6z"/>
<path d="M359 189.8l4.5 .8-4.5 .8z"/>
<path d="M336.5 128.1l4.6-.8v1.5z"/>
<path d="M359 127.3l4.5 .8-4.5 .7z"/>
<path d="M366.1 138.7l.7 4.6h-1.5z"/>
<path d="M365.3 169.2h1.5l-.7 4.6z"/>
<path d="M365.5 134.4l4.6 .1-.3 1.6z"/>
<path d="M339.1 177.9l3.1 3.4-1.2 .8z"/>
<path d="M192.8 123.9l4.6 .7-4.6 .8z"/>
<path d="M264.1 124.6l4.6-.7v1.5z"/>
<path d="M249.8 201.4l4.6 .8-4.6 .8z"/>
<path d="M207.1 202.2l4.5-.8v1.6z"/>
<path d="M167.5 170.6h1.5l-.8 4.5z"/>
<path d="M168.2 149.7l.8 4.6h-1.5z"/>
<path d="M140.3 186.5h1.5l-.8 4.5z"/>
<path d="M141 133.9l.8 4.5h-1.5z"/>
<path d="M109.7 189.6h1.6l-.8 4.6z"/>
<path d="M110.5 130.7l.8 4.6h-1.6z"/>
<path d="M135.8 215.7l.7 4.5h-1.5z"/>
<path d="M135 267.1h1.5l-.7 4.5z"/>
<path d="M166.8 267.1h1.6l-.8 4.5z"/>
<path d="M167.6 224.5l.8 4.6h-1.6z"/>
</g>
<!-- layer: TB -->
<g fill="none" stroke="#000" stroke-width=".32">
<path d="M25.5 12.8h-12.7v12.7M533.5 12.8h12.7v12.7M25.5 31.9h508v368.2h-508zM146.2 22.4v9.5M393.8 31.9v26.6M393.8 38.2h139.7M406.5 38.2v12.7M412.9 22.4v9.5M413.4 38.2v12.7M506.1 38.2v12.7M516.5 38.2v12.7M393.8 44.6h139.7"/>
<path d="M393.8 50.9h139.7M16 114.4h9.5M533.5 114.4h9.6M16 317.6h9.5M533.5 317.6h9.6M425.6 355.7v44.4M533.5 355.7h-158.7v44.4M374.8 376.1h50.8M412.9 376.1v33.6M425.6 368.4h107.9M374.8 384.1h158.7M374.8 392.1h50.8"/>
<path d="M425.6 393.8h107.9M435.2 384.1v9.7M451 393.8v6.3M463.7 384.1v9.7M489.1 393.8v6.3M523.9 384.1v9.7M12.8 406.5v12.7h12.7M146.2 400.1v9.6M546.2 406.5v12.7h-12.7"/>
</g>
<g fill="#000" stroke="#000" stroke-width=".32">
<path d="M275.7 28.1h7.7l-3.9 3.8zM21.7 212.2l3.8 3.8-3.8 3.8zM533.5 216l3.9-3.8v7.6zM279.5 400.1l3.9 3.9h-7.7z"/>
<path d="M279.3 25.5l.5 2.6v-2.6zM279.3 25.5l.5 2.6h-.5z"/>
<path d="M19.2 215.7v.6l2.5-.6zM19.2 216.3l2.5-.6v.6z"/>
<path d="M537.4 216.3h2.5v-.6zM537.4 215.7h2.5l-2.5 .6z"/>
<path d="M279.3 404v2.5h.5zM279.3 404h.5v2.5z"/>
</g>
<g font-size="8.9">
<text x="80.2" y="28.7">4</text>
<text x="213.6" y="28.7">3</text>
<text x="340.5" y="28.7">2</text>
<text x="473.9" y="28.7">1</text>
<text x="16" y="70">D</text>
<text x="536.7" y="70">D</text>
<text x="16" y="171.5">C</text>
<text x="536.7" y="171.5">C</text>
<text x="16.2" y="266.8">B</text>
<text x="536.9" y="266.8">B</text>
<text x="16.2" y="368.4">A</text>
<text x="536.9" y="368.4">A</text>
<text x="80.2" y="409.7">4</text>
<text x="213.6" y="409.7">3</text>
<text x="340.5" y="409.7">2</text>
<text x="473.9" y="409.7">1</text>
</g>
<text font-size="6.7" fill="#00f" x="287.5" y="116.6">SUGGESTED MOUNTING HOLES</text>
<text font-size="5.8" x="428" y="392.4">C</text>
<text font-size="5.8" fill="#00f" x="465.9" y="392.4">15000-EI087-100-HX</text>
<text font-size="5.4" x="426.2" y="360.8">EDCOR Electronics</text>
<g font-size="4.3" fill="#00f">
<text x="427" y="372.4">EI087 x 1&quot;</text>
<text x="427.1" y="377.5">horizontal end bell mounted</text>
</g>
<g font-size="3.5" fill="#f00">
<text x="374.5" y="304.6">1.</text>
<text x="374.5" y="300.4">**NOTES: UNLESS OTHERWISE SPECIFIED!</text>
<text x="382.5" y="304.6">All material is UL listed.</text>
<text x="374.7" y="308.9">2.</text>
<text x="382.5" y="308.9">All material are to be RoHS compliant.</text>
<text x="374.7" y="313.2">3.</text>
<text x="374.8" y="317.4">4.</text>
<text x="382.2" y="313.2">Bobbin: Nylon 6/6 30% glass filled, Class B, Flammability 94HB UL E184262.</text>
<text x="382.2" y="317.4">Magnet Wire: Class B, UL E32638, Gauge depending on the transformer design</text>
<text x="382.4" y="321.7">specifications requirement.</text>
<text x="374.7" y="326">5.</text>
<text x="382.2" y="326">Finish Tape: Polyester film tape, Class 130°, dielectric strength 5000 volts, UL</text>
<text x="374.7" y="334.5">6.</text>
<text x="382.2" y="330.3">E17385, guide OANZ2.</text>
<text x="382.3" y="334.5">Core Material: Depending on the transformer design specifications requirement.</text>
<text x="374.7" y="338.8">7.</text>
<text x="382.4" y="338.8">Termination: Depending on the transformer design specifications requirement.</text>
<text x="374.7" y="343">8.</text>
<text x="374.7" y="347.3">9.</text>
<text x="382.2" y="347.3">Finish: Styrenated alkyd electrical varnish, air cured, UL E63933.</text>
<text x="382.2" y="343">Mounting: Powder coated steel horizontal end bells..</text>
</g>
<g font-size="3.5" fill="#00f">
<text x="376.1" y="382.9">Brian Weston</text>
<text x="413.8" y="382.9">11/09</text>
<text x="376.1" y="390.9">Brian Weston</text>
<text x="413.8" y="390.9">11/09</text>
<text x="376.1" y="398.9">Larry Weston</text>
<text x="413.8" y="398.9">11/09</text>
<text x="437.7" y="397.8">1:1</text>
<text x="501.2" y="397.8">1 of 1</text>
</g>
<g font-size="3.2">
<text x="383.6" y="359.2">DIMENSIONS ARE IN</text>
<text x="381" y="362.6">INCHES [MILLIMETERS].</text>
<text x="388.1" y="365.9">X.XXX = ±0.010</text>
<text x="390" y="369.3">X.XX = ±0.03</text>
<text x="387.2" y="372.7">ANGLES = ±0.05</text>
</g>
<g font-size="2.8">
<text x="426.5" y="364">7130 National Parks Highway, Carlsbad, NM 88220</text>
<text x="426.5" y="366.9">Voice: (575) 887-6790</text>
<text x="507.8" y="366.9">www.edcorusa.com</text>
</g>
<g font-size="2.7">
<text x="426.9" y="397.8">SCALE:</text>
<text x="453.7" y="397.8">©2015 EDCOR Electronics</text>
<text x="490.4" y="397.8">SHEET:</text>
</g>
<text font-size="2.5" x="379.6" y="375.5">UNLESS OTHERWISE SPECIFIED</text>
<g font-size="2.3">
<text x="456.4" y="36.1">REVISIONS</text>
<text x="395.9" y="42.3">ZONE</text>
<text x="407.3" y="42.3">REV</text>
<text x="446.4" y="42.3">DESCRIPTION</text>
<text x="508.3" y="42.3">DATE</text>
<text x="518.9" y="42.3">APPROVED</text>
<text x="376.1" y="378.9">DRAWING BY</text>
<text x="413.8" y="378.9">Date</text>
<text x="376.1" y="386.9">CHECKED BY</text>
<text x="413.8" y="386.9">Date</text>
<text x="427.8" y="387.1">SIZE</text>
<text x="437" y="387.1">FSCM NO.</text>
<text x="465.5" y="387.1">DWG NO.</text>
<text x="525.9" y="387.1">REV</text>
<text x="376.1" y="394.9">APPROVED BY</text>
<text x="413.8" y="394.9">Date</text>
</g>
</svg>
